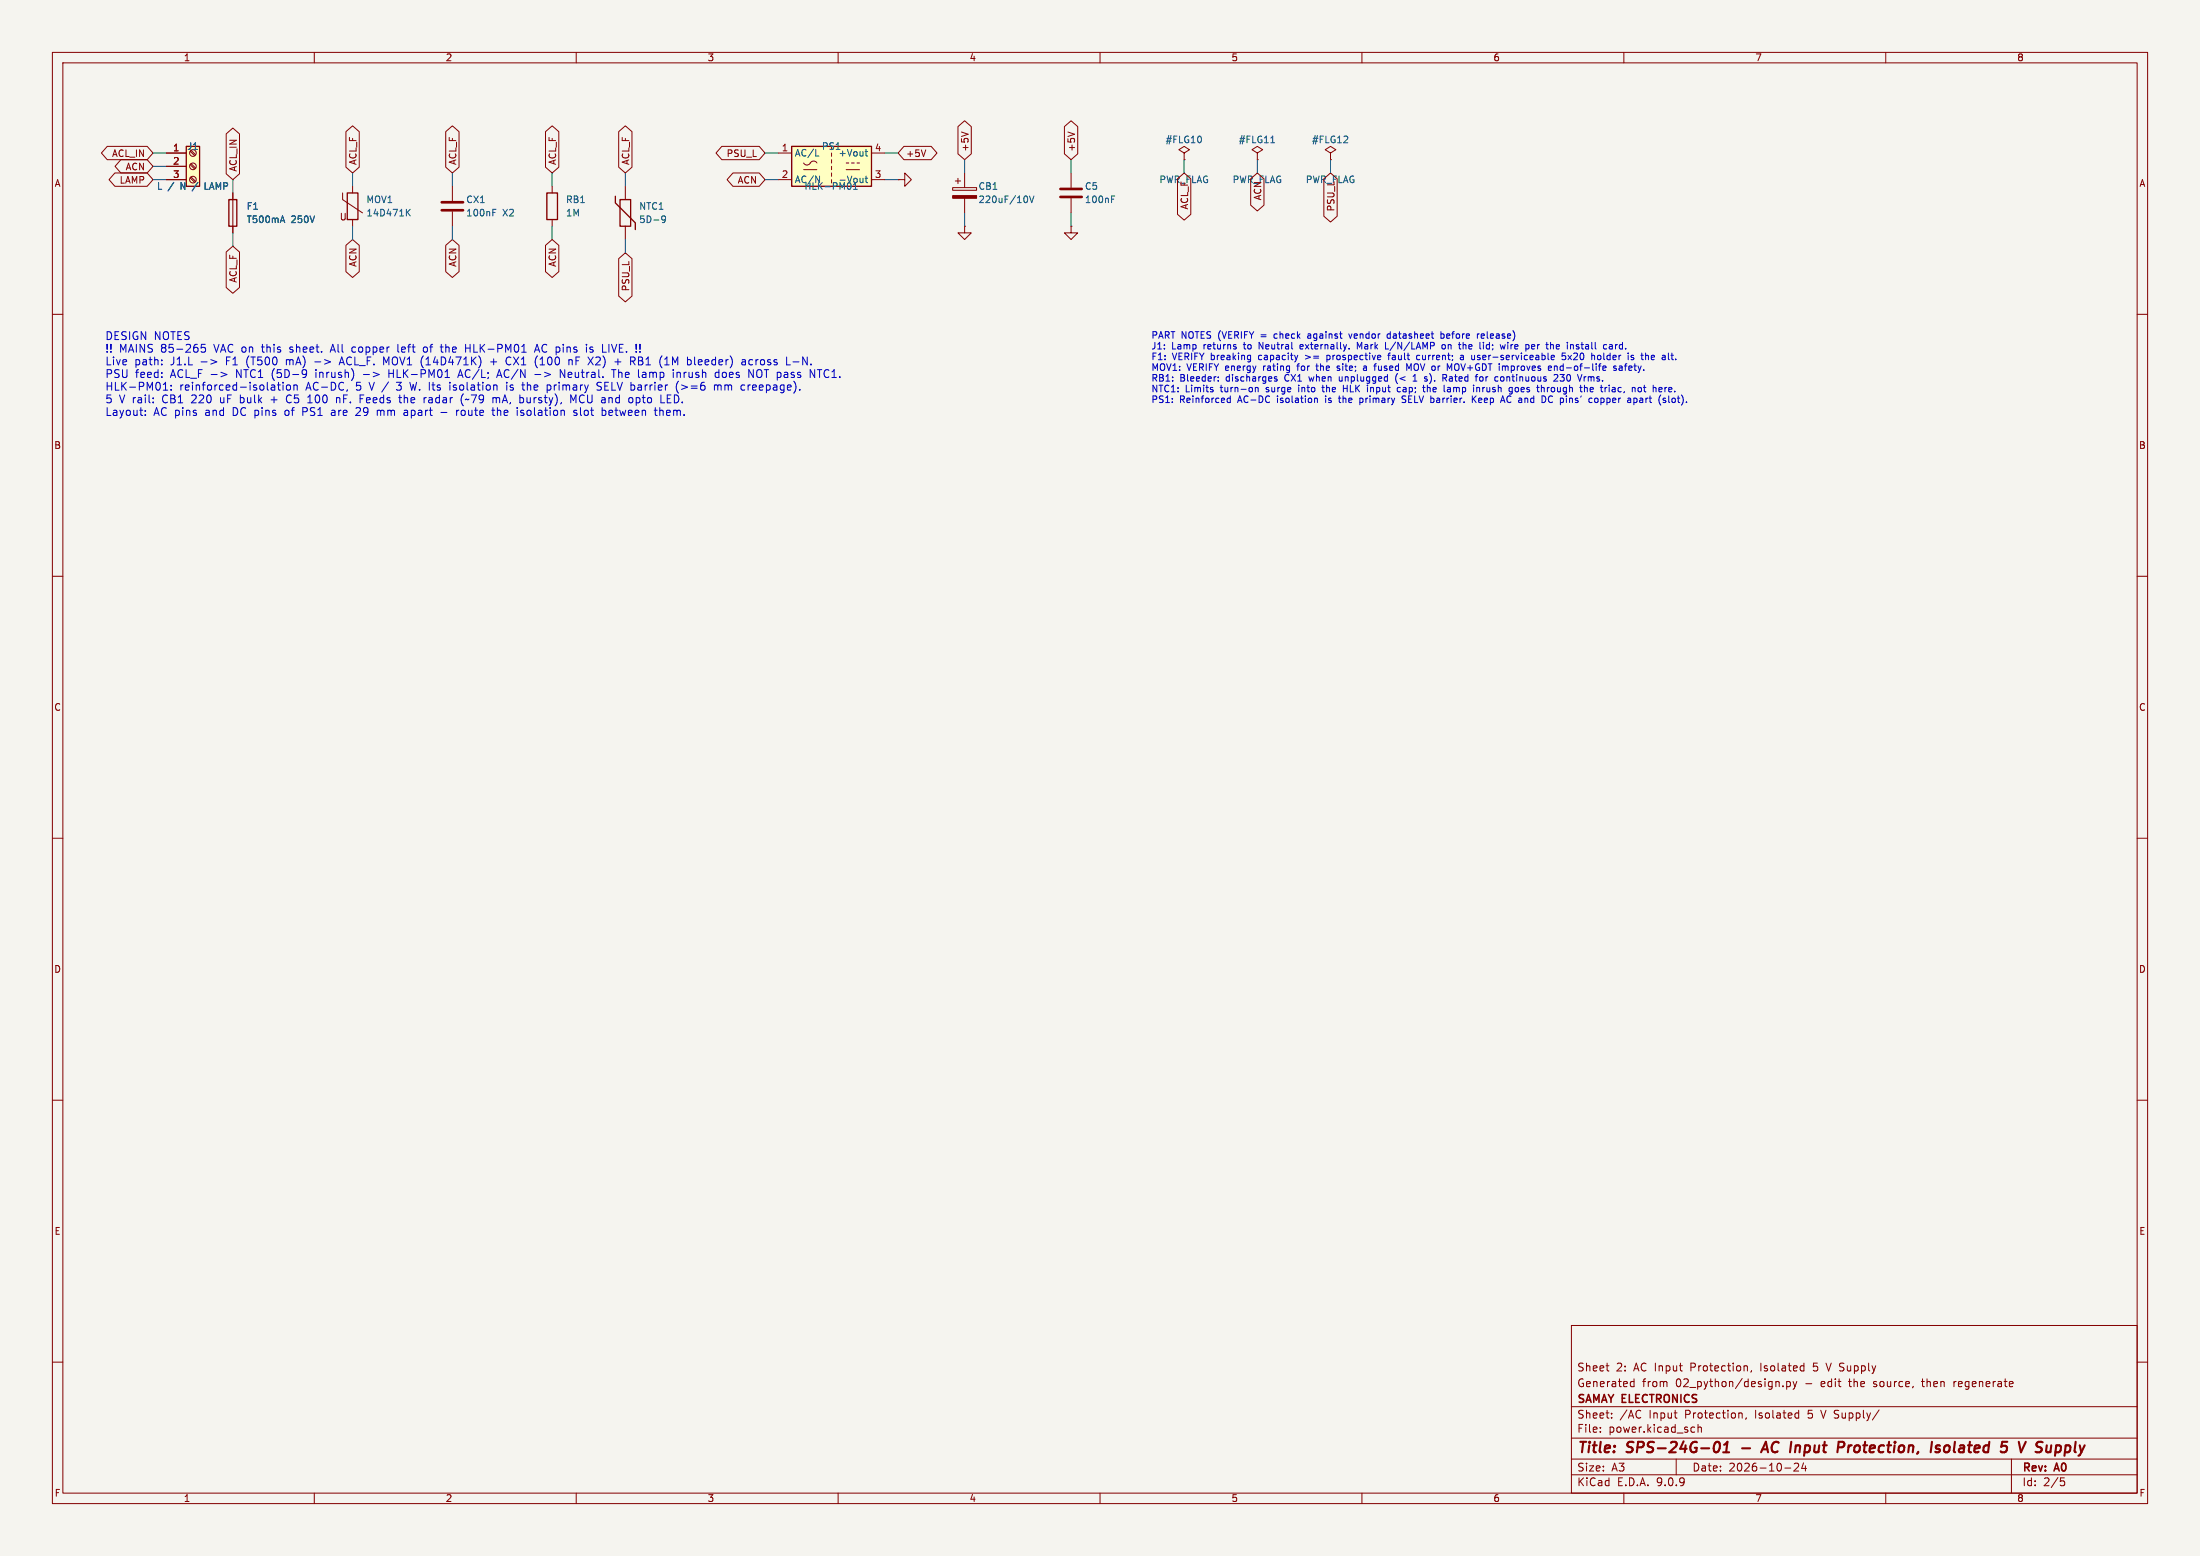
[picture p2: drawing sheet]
<svg xmlns="http://www.w3.org/2000/svg" width="420mm" height="297mm" viewBox="0 0 420 297" stroke-linecap="round" stroke-linejoin="round" font-family="sans-serif">
<path d="M0 0h420v297h-420z" fill="#f5f4ef" stroke="#f5f4ef" stroke-width=".19"/>
<g fill="none" stroke="#840000" stroke-width=".19">
<path d="M10 10h400v277h-400zM12 12h396v273h-396zM60 10v2M110 10v2M160 10v2M210 10v2M260 10v2M310 10v2M360 10v2M44.4 36.8v7.7M65.4 36.8v1.3l3.8 2.5M67.3 35.6v1.2"/>
<path d="M86.4 35.6v2.8M105.4 35.6v1.2M119.4 35.6v2.5M254 29.2l1-.6-1-.7-1 .7 1 .6v1.3M254 30.5h.1M67.3 41.9v1.3M86.4 40.4v2.8M105.4 41.9v1.3M119.4 43.2v2.5M10 60h2M408 60h2M10 110h2"/>
<path d="M408 110h2M10 160h2M408 160h2M10 210h2M408 210h2M300 253h108v32h-108zM10 260h2M300 278.5h108M300 274.5h108M300 268.5h108M305.5 273.2v.2M305.5 272.5v.1"/>
<path d="M306.6 260.7h.6M307 261.7h.2M307.7 270.5v.2M307.7 269.8v.1M311.4 264.6h.5M311.4 263.8h.5M311.9 263.2v1.5M320 278.5v3M323.1 272.4l.4 .1M323.5 273.3l-.4 .1M324.2 272.5l.2-.1 .3 .1 .1 .9M324.2 271.9v1.5"/>
<path d="M332.2 269.7h.2l.2 .2v.8M333.4 270.6l-.2 .3M333.4 260.7l.2 .2v.8M334.4 261.6l-.2 .3M340.4 264.5v.2M341.1 263.8l.4-.1 .3 .3-.1 .6h-.6M341.1 263.7v1.5M342.3 263.7l.4 1M342.7 264.7l-.4 .5M343 263.7l-.3 1M343.2 269.7l.2 .1M343.3 279.4v.5l-.9 .9h1"/>
<path d="M343.4 269.2v1.5M343.4 270.6l-.2 .1M344.3 279.2l-.4 1.1h1M344.7 279.8v1M347.6 269.2l.5 1.5M348.6 260.2l.5 1.5M358.7 269.1l-1.3 1.9M366.8 263.7h.6M373 263.7v1M373.3 263.7l-.3 .3M384 278.5v6.5M408 260h2"/>
<path d="M60 285v2M110 285v2M160 285v2M210 285v2M260 285v2M300 281.5h108M310 285v2M340.7 280.2h1.2M360 285v2M393.4 282.1h.7M393.5 282.7h.4l.3 .2-.2 .6-.5 .1"/>
</g>
<g fill="none" stroke="#840000" stroke-width=".4">
<path d="M327.2 276a.77 .77 0 0 1 .8-.8 1.25 1.25 0 0 1-.3 2l-.4-.2M329 277.2h1.1M329.1 275.8l.7-.6-.3 2M332.6 276.4h1.5M336.2 277.2l.9-2 .4 2M336.5 276.6h.9M352.9 275.9l-.1 1.3M353.3 275.9l-.4 .4M370.3 276a.49 .49 0 0 0-.8 .3l.3 .2 .5 .1v.3l-.3 .3-.6-.1M371.9 275.9a.62 .62 0 0 0-.7 .4v.7a.52 .52 0 0 0 .7 .1M385.4 275.2l.4 2 .9-2M389.2 275.2l.8 .1"/>
<path d="M389.5 276.3h.1a.51 .51 0 0 1 .2 .6 .51 .51 0 0 1-.5 .3"/>
</g>
<path d="M78.3 39.9l-.7 .8M94.1 39.9h.6M256.5 27.2h.8M257.2 26.1v.4M53.9 41.2l.5 1.3M77.8 40.5l.5 .7M94.1 40.6h.4M127.1 41.8l-.3 .2-.4-.1-.1-.1v-.3l.3-.3h.2l.3 .3a.84 .84 0 0 1-.4 1h-.3" fill="none" stroke="#006464" stroke-width=".19"/>
<path d="M43.7 38.1h1.5v5.1h-1.5zM66.3 36.8h2v5.1h-2zM104.4 36.8h2v5.1h-2zM117.5 37.5v1.2l3.8 3.8v1.3M118.4 38.1h2v5.1h-2z" fill="none" stroke="#840000" stroke-width=".25"/>
<path d="M84.3 38.6h4.1M84.3 40.1h4.1" fill="none" stroke="#840000" stroke-width=".51"/>
<path d="M151.1 27.9h15.3v7.7h-15.3z" fill="#ffffc2"/>
<path d="M151.1 27.9h15.3v7.7h-15.3z" fill="none" stroke="#840000" stroke-width=".25"/>
<g fill="none" stroke="#840000" stroke-width=".19">
<path d="M148.6 29.2h2.5M148.6 34.3h2.5M153.4 31.1a.83 .83 0 0 0 .8 .4 .83 .83 0 0 0 .7-.6 .73 .73 0 0 1 1.1 .2M153.4 32.4h2.6M158.7 29.2v.6M158.7 30.5v.6M158.7 31.8v.6M158.7 33v.7M158.7 34.3v.6M161.5 32.4h2.6M161.5 31.1h.6M162.6 31.1h.5"/>
<path d="M163.6 31.1h.5M166.4 29.2h2.5M166.4 34.3h2.5M171.4 34.3h1.3v-1.3l1.3 1.3-1.3 1.3v-1.3M171.4 34.3h.1M181.9 35.8h4.5v.5h-4.5zM182.4 34.5h1M182.9 34v1.1M184.1 33v2.8M184.1 37.8v2.8M204.5 33v2.8M204.5 37.8v2.8"/>
<path d="M226.1 29.2l1-.6-1-.7-1.1 .7 1.1 .6v1.3M226.1 30.5h.1M240 29.2l1-.6-1-.7-1 .7 1 .6v1.3M240 30.5h.1M184.1 43.2v1.3h1.3l-1.3 1.2-1.2-1.2h1.2M184.1 43.2h.1M204.5 43.2v1.3h1.2l-1.2 1.2-1.3-1.2h1.3M204.5 43.2h.1"/>
</g>
<g fill="none" stroke="#006464" stroke-width=".19">
<path d="M155.7 29.8h.6M155.7 33.6l.8 1.3v-1.3M162.5 35.7l-.2 .3M163 36.1h.7M163.3 34.9v1.2M165.2 28.9h.4M165.2 34h.4M165.3 28.5v1.1l.3 .2M165.3 33.6v1.1l.3 .2M195.9 37.4a.79 .79 0 0 1 0 1.3M196.5 37.4l.5 1.3 .4-1.3M212.2 38h.4"/>
<path d="M212.2 37.4h.6M242.6 27.2h.7"/>
</g>
<path d="M181.9 37.3h4.5v.5h-4.5z" fill="#840000" stroke="#840000" stroke-width=".19"/>
<path d="M202.4 36.1h4.1M202.4 37.6h4.1" fill="none" stroke="#840000" stroke-width=".51"/>
<path d="M35.6 27.9h2.5v7.7h-2.5z" fill="#ffffc2"/>
<path d="M35.6 27.9h2.5v7.7h-2.5z" fill="none" stroke="#840000" stroke-width=".25"/>
<g fill="none" stroke="#840000" stroke-width=".19">
<path d="M20.5 27.9h7.6l1.1 1.3-1.1 1.3h-7.6l-1.1-1.3zM21.9 33h6.2l1.1 1.3-1.1 1.3h-6.2l-1.1-1.3zM23.1 30.5h5l1.1 1.3-1.1 1.2h-5l-1.1-1.2zM31.7 29.2h3.9M31.7 31.8h3.9M31.7 34.3h3.9M36.3 28.9l.9 .8M36.3 31.4l.9 .9M36.3 34l.9 .8M36.5 28.7l.8 .8M36.5 31.2l.8 .9M36.5 33.8l.8 .8"/>
<path d="M43.2 25.6l1.2-1.2 1.3 1.2v7.6l-1.3 1.1-1.2-1.1zM44.4 36.8v1.3M66 25.1l1.3-1.1 1.3 1.1v6.8l-1.3 1.1-1.3-1.1zM85.1 25.1l1.3-1.1 1.2 1.1v6.8l-1.2 1.1-1.3-1.1zM104.1 25.1l1.3-1.1 1.3 1.1v6.8l-1.3 1.1-1.3-1.1zM118.1 25.1l1.3-1.1 1.3 1.1v6.8l-1.3 1.1-1.3-1.1zM137.8 27.9h7.1l1.1 1.3-1.1 1.3h-7.1l-1.1-1.3zM139.9 33h5l1.1 1.3-1.1 1.3h-5l-1.1-1.3zM172.6 27.9h5.2l1.1 1.3-1.1 1.3h-5.2l-1.2-1.3zM176.7 28.6l-.4 1.3M182.9 24.2l1.2-1.1 1.3 1.1v5.2l-1.3 1.1-1.2-1.1zM183.6 25.2l1.2 .4"/>
<path d="M203.2 24.2l1.3-1.1 1.2 1.1v5.2l-1.2 1.1-1.3-1.1zM203.9 25.2l1.2 .4M224.8 34.1l1.3-1.1 1.2 1.1v6.8l-1.2 1.1-1.3-1.1zM238.8 34.1l1.2-1.1 1.3 1.1v5.1l-1.3 1.1-1.2-1.1zM252.7 34.1l1.3-1.1 1.3 1.1v7.2l-1.3 1.1-1.3-1.1zM43.2 48.1l1.2-1.1 1.3 1.1v6.8l-1.3 1.1-1.2-1.1zM44.4 43.2v1.3M66 46.8l1.3-1.1 1.3 1.1v5.1l-1.3 1.1-1.3-1.1zM85.1 46.8l1.3-1.1 1.2 1.1v5.1l-1.2 1.1-1.3-1.1zM104.1 46.8l1.3-1.1 1.3 1.1v5.1l-1.3 1.1-1.3-1.1zM118.1 49.4l1.3-1.1 1.3 1.1v7.1l-1.3 1.1-1.3-1.1z"/>
<circle cx="36.8" cy="29.2" r=".63"/>
<circle cx="36.8" cy="31.7" r=".63"/>
<circle cx="36.8" cy="34.3" r=".63"/>
</g>
<g fill="none" stroke="#009600" stroke-width=".19">
<path d="M29.2 34.3h2.5M29.2 31.8h2.5M29.2 29.2h2.5M44.4 34.3v2.5M67.3 33v2.6M86.4 33v2.6M105.4 33v2.6M119.4 33v2.6M146 34.3h2.6M146 29.2h2.6M168.9 34.3h2.5M168.9 29.2h2.5"/>
<path d="M184.1 30.5v2.5M204.5 30.5v2.5M226.1 30.5v2.5M240 30.5v2.5M254 30.5v2.5M44.4 44.5v2.5M67.3 43.2v2.5M86.4 43.2v2.5M105.4 43.2v2.5M119.4 45.7v2.6M184.1 40.6v2.6M204.5 40.6v2.6"/>
</g>
<g fill="none" stroke="#0000c2" stroke-width=".19">
<path d="M27.7 78.4v.1M27.7 79.2v.1M29.2 76.7v.2M29.2 76v.1M30.9 69.5v.1M30.9 68.7v.2M31.2 74.5h.8M31.3 73.3l.3-.3v1.5M32.7 73.5v.2M32.7 74.3v.2M39.2 65.7h-.7l-.1 .7 .2-.1 .5 .1 .1 .2v.5l-.2 .1-.6-.1M40.2 68.6l1.2 .5-1.2 .4"/>
<path d="M42.2 71.1l1.1 .4-1.1 .4M53.2 73v1.3l.3 .2M54 73.5v1M54.8 73.5l-.1 .7 .3 .3 .3-.1 .2-.2-.2-.7M55 75.5l-.3 .5v.5l.3 .3M56.1 73.5v1M56.2 73.5l-.1 .1M56.7 73.5v1M57.8 77.8v1.5M57.8 78.6h.6M58.5 71.2l-.3 .3h-.2M58.5 70.8a1 1 0 0 1-.4 1.3"/>
<path d="M58.7 76.9h.9M59.2 75.4v1.5M60.1 69.1h1.1M63.2 66.8h.7M63.5 65.7l-.5 1.5M63.7 78.3l-.4 .1M63.8 78.7h-.3a.29 .29 0 0 0-.3 .3 .29 .29 0 0 0 .3 .3h.3M64.2 75.9v1M64.5 75.9l-.3 .1M64.7 75.9l.1 .1M64.9 69.2h.7M65.2 68.1l-.5 1.5"/>
<path d="M66.3 74.4l-.1 .3M67.5 66.2l-.3 .3v.4l.3 .3M68.7 78.4l-.8 .9h.9M68.7 76.1h.5M69.4 71.5h1.1M72 78.3v1M72.6 78.4l-.4-.1-.2 .1M74.2 70.6v1.5M74.2 71.3h.9M76 65.7v1.3l.2 .2M76.1 75.9h.6M76.4 76.8l.3 .1"/>
<path d="M77.2 78.4l.4-.1 .2 .2M77.2 79.2h.6M77.8 78.7l-.6 .1M78.2 73l.4 1.5M81.2 75.9h.2M81.5 66.3l-.4-.1-.3 .3 .2 .7h.5M82 75.9l-.1 .1M82 76.3a.29 .29 0 0 0-.2 .3 .29 .29 0 0 0 .2 .3M84 66.2h.6M84.2 78.7h1.1M84.3 67.2h.3M85 72.1h.8"/>
<path d="M85.9 73v.1M85.9 73.5v1M87.2 78.3v1M87.5 71.6h.7M87.6 78.3l-.3 .1-.1 .2M87.9 70.6l-.5 1.5M88.1 76.8l.4 .7M88.2 75.6l-.1 .2M88.3 78.3l-.3 .3v.4l.3 .3M88.8 76.3l.2-.1 .3 .1M88.9 66.4h.8M89.7 65.7v1.5"/>
<path d="M93.7 69.1h1.1M94.1 79.1l.4 .2M94.2 68.5v1.1M94.5 75.9l.2 .2M94.7 76.1l.3-.2 .3 .1 .1 .9M94.7 76.1v.8M94.8 72.1l.5-1.5 .5 1.5M95 77.8v1.5M95 71.6h.7M95.2 78.3l-.2 .1M96.7 73.5v1M96.7 69.4l.4 .2 .4-.1"/>
<path d="M99.4 78.6l.6 .4-.2 .3-.4-.1M99.6 73.5h.6M99.6 78.3l-.2 .2M99.8 78.3l.2 .1M99.9 74.4l.3 .1M100.6 75.9v.8l.2 .2M102 67.2l.5-1.5 .5 1.5M102.1 71.5h1.1M102.2 66.8h.7M102.4 69.9l.2 .3M102.6 67.9l-.2 .3M103.1 69.6h.9"/>
<path d="M103.2 68.5l-.1 .1M104.6 73.5h.4l.2 .3-.1 .5-.5 .2M107 72.1v-1.5l.8 1.5M108.6 68.6v1M108.7 68.7l-.1 .1M109 76.9v-1.5l.5 1.1 .5-1.1v1.5M109.2 68.7v.9M110.1 78.4l-.4-.1-.2 .2 .1 .2 .5 .2v.3h-.6M110.8 77.8v1.3l.2 .2M113.2 66.3l-.4-.1-.2 .2 .1 .3 .5 .1v.4h-.6M114 73.1v.4l.7 .3 .1 .4-.3 .3-.5-.1M115.5 78.4l.2 .2-.2 .6"/>
<path d="M116.2 65.7v1.5M116.7 78.3h-.2l-.3 .2 .1 .7 .4 .1M117 78.7l-.8 .1M117.2 70.6v1.5M117.4 69.1h1.1M120.4 68.1v1.5M121.5 76.8h.5M121.5 76h.5M121.5 75.9v1.5M121.9 68.1v1.5h.6M121.9 68.9h.5M122.7 72l.5 .1"/>
<path d="M123.1 71.1h-.4M123.2 71.5l-.5 .1M126 77.8v1.5M126 78.4h.1M126.5 78.4l.1 .9M126.9 69.6h.8M126.9 68.6l.4-.5v1.5M127.4 75.4v1.5h.7M127.4 76.1h.5M129.2 71.1v1M129.3 71.1l-.1 .1M129.5 72.8a1.72 1.72 0 0 0 0 2.2"/>
<path d="M129.8 71.1l.1 .2M130.1 73.5l1.1 .4-1.1 .4M132.6 68.1v1.3l.2 .2M136.4 73.6l.4-.1 .2 .2M136.4 73.5v1M136.7 72h.5M137 73.7l.2-.2h.4l.1 1M137 73.7v.8M137.2 70.6v1.5M138 71.1l-.1 .2 .1 .7M141.8 68.6h.3l.2 .3v.7M142.3 69l-.5 .1"/>
<path d="M142.3 69.6h-.5M142.8 73.5v1M143.1 73.5l-.3 .3M143.7 68.7l-.5-.1-.2 .3 .1 .7h.6M144.5 70.8a1.16 1.16 0 0 0 .2 1.2M150.2 68.1v1.5M151.4 69.1h1.1M156.5 70.6v1.5M231.4 74.4l.2 .2-.2 .2M231.4 73.9l.1 .1M232.6 72.6v.2M234.9 75.6v1.2"/>
<path d="M234.9 76.1l-.4-.1-.2 .2 .1 .6h.5M235.8 66.2l.2 .2-.2 .2M238.4 67.8l.3 .1M238.7 67.8v1l-.2 .3M238.7 68.6l-.3 .1M239.6 73.9v.9M240.2 74.1v.7M243.3 72.1v.2l.5 .2-.2 .3-.3-.1M247.7 67.8l-.3 .9M248.4 65.8l-.2 .2v.4l.2 .2M248.8 66.1l-.6 .1M249.8 63.7l-.1 .1"/>
<path d="M249.8 64.1l-.2 .2 .2 .3M251 76.1h.4l.1 .7M251.2 69.9h.5M251.4 69.4v1.2M252.3 73.9h.5M252.5 73.5l.1 1.2M253.3 67.8v1.3M253.3 68.6l.1 .1M255.2 70.6l.4 .1M255.2 70l.1 .2 .3 .1M255.5 76h.5M255.7 71.9v.7l.2 .2"/>
<path d="M255.7 75.6v1.2M256.5 73.5v1.3M257.5 63.7l.3 .9 .3-.9M257.5 66.5v.1M259.5 66.3l-.4-1v1.3M259.6 76.8h.4M259.6 76v1.3M260 76l-.4 .1M260.9 70.2h-.5l-.1 .2 .1 .3 .5-.1M263.4 67.8l.2 .3-.6 .1M263.5 68.6l-.1 .1M264.5 65.3v1.3h.6"/>
<path d="M264.9 67.8h.5M265.1 67.6v1.1M265.4 63.8l-.4-.1-.2 .3 .1 .5h.5M266.6 71.7a1.48 1.48 0 0 0 .2 1.5M266.8 74.1v.6l.2 .1 .3-.1M267.6 76.8h.7M267.9 76.2l.4 .1M268.6 70.7v-1.3l.4 .9 .4-.9v1.3M269.8 72.8h.7M270 71.7l-.2 .1M270.1 71.5v1.3M271 67.9l-.3-.1-.3 .3 .1 .5h.5"/>
<path d="M271.6 73.9h.5M271.8 73.5v1.1M271.8 74.7l.3 .1M272.4 72l-.3-.1-.2 .2 .1 .2 .4 .1v.3h-.5M272.5 73.5v1.3M272.7 73.9l-.2 .2M275.1 63.8l.3-.1 .3 .3-.1 .5h-.5M275.1 63.3v1.3M275.3 65.9l.2-.1 .4 .1v.5l-.1 .2h-.3l-.2-.1zM275.8 72.1l.4 .7M276.2 71.7l-.1 .4h-.7M276.4 74h.4"/>
<path d="M276.9 74.3h-.4l-.2 .2 .2 .3 .4-.1M278.6 65.3v1.1M278.8 67.9h.5l.1 .8M279.3 65.3v1.3M279.4 68.1l-.4 .1-.2 .2 .2 .3 .4-.1M279.5 65.8l-.2 .1M281.1 75.6v1.2M281.3 76.1l.5 .7M281.8 75.6l-.7 .7M281.9 74.1l.2-.2 .3 .1 .1 .8M281.9 73.9v.9M282 63.7v.9"/>
<path d="M282.4 63.7l-.4 .3M282.9 71.9l-.3 .1-.1 .1v.5l.4 .2M283.2 65.8v.8M283.2 63.7l-.4 .2v.6l.4 .1M283.4 64l-.6 .1M286.6 76.5h.6M286.9 71.9l-.3 .1-.1 .1v.5l.4 .2M286.9 75.6l.4 1.2M287.4 65.8l-.3 .8-.2-.6M287.4 69.9h.4M287.7 75.9v.6M288.3 73.9l.4 .1"/>
<path d="M288.7 74.7l-.4 .1M288.7 73.9v1.1l-.3 .2M289.7 73.9l-.3 .1-.2 .2 .1 .5 .4 .1M292.9 65.8h-.3l-.2 .2v.6h.5M293 66.1l-.6 .1M293.5 73.5v1.1M294.3 73.5v1.3M294.4 73.9l.4 .2v.7M295.3 65.3v1.1M295.6 76.1l.1 .6 .3 .1M295.8 69.9h.3l.1 .3-.6 .1M296 65.3v1.3"/>
<path d="M296.1 70.6l-.3 .1M296.1 68l.1 .6h.5M296.3 67.8l.4 .1v.2l-.6 .1M296.5 65.8l.1 .8M296.7 71.6l.2-.1 .4 .1M296.7 69.9v.8M296.7 70l.2-.1h.3l.1 .8M297.4 71.7l-.1 .3-.7 .8h.8M297.8 72.6l.6 .2M298.2 67.4v.6l.2-.1h.4l.1 .5-.2 .3-.5-.2M298.6 71.5l-.4 .5h.2M300.9 66.6h.4"/>
<path d="M301.3 65.8l-.4 .2 .1 .1 .3 .1M302.4 71.9v.9M302.5 74.1l.2-.2 .3 .1v.8M302.5 73.5v1.3M302.8 71.9l-.4 .2M303.6 74v.7M304.2 74.3l-.6 .1M304.2 67.8l.2 .2v.7M304.5 76.1l.3-.1 .3 .2v.4l-.3 .2h-.3l-.1-.2zM305.2 67.8l-.2 .3v.3l.2 .3M306.2 69.9h.3l.1 .3-.6 .1M306.5 70.6l-.3 .1"/>
<path d="M306.6 65.8h.1M306.7 66.6h-.1M307.3 65.8h.4l.1 .8M307.8 66.1h-.4l-.2 .2 .2 .3h.4M308.5 69.9h-.3l-.2 .1 .1 .2 .4 .1v.3h-.5M309.1 69.9h.5l.1 .8M309.7 70.2h-.4l-.2 .2 .2 .3 .4-.1M311.9 67.9l-.3-.1-.2 .2v.2l.5 .1v.3h-.5M311.9 76v1.3M312.4 76.1l.1 .1v.5l-.2 .1h-.4M312.8 74.1l.1-.2 .4 .2 .1 .5-.2 .1-.3 .1-.1-.1zM313.7 73.9h.5"/>
<path d="M313.9 73.5l.1 1.2M314.6 67.9l.1 .8M317.8 73.9v.9M318.2 73.9l-.4 .3M318.6 75.6v1.1l.1 .1M318.6 68.6l.1 .1M319 67.8h.5M319.2 67.4v1.1l.2 .2"/>
</g>
<path d="M53.9 41.2l.5 1.3" fill="none" stroke="#006464" stroke-width=".19"/>
<g font-size="2.8" fill="#840000">
<text x="301" y="277.9">Title:</text>
<text x="310.6" y="277.9">SPS-24G-01</text>
<text x="338.2" y="277.9">AC Input</text>
<text x="354" y="277.9">Protection,</text>
<text x="372.6" y="277.9">Isolated</text>
<text x="386.9" y="277.9">5</text>
<text x="391.1" y="277.9">V Supply</text>
</g>
<g font-size="2.1" fill="#0000c2">
<text x="20" y="65.2">DESIGN NOTES</text>
<text x="20" y="67.6">!!</text>
<text x="20" y="70">Live</text>
<text x="22.7" y="67.6">MAINS 85-265</text>
<text x="25.7" y="70">path:</text>
<text x="32.6" y="70">J1.L</text>
<text x="38.4" y="70">-&gt;</text>
<text x="41" y="67.6">VAC on</text>
<text x="43.4" y="70">F1</text>
<text x="47.4" y="70">(T500</text>
<text x="50.4" y="67.6">this</text>
<text x="55.2" y="70">mA)</text>
<text x="55.9" y="67.6">sheet.</text>
<text x="60.7" y="70">-&gt;</text>
<text x="63.9" y="67.6">All</text>
<text x="65.8" y="70">ACL_F. MOV1 (14D471K)</text>
<text x="68" y="67.6">copper</text>
<text x="76.9" y="67.6">left</text>
<text x="82" y="67.6">of</text>
<text x="85.5" y="67.6">the</text>
<text x="90.3" y="67.6">HLK-PM01</text>
<text x="94.9" y="70">+</text>
<text x="98.1" y="70">CX1</text>
<text x="103.8" y="70">(100</text>
<text x="103.8" y="67.6">AC pins</text>
<text x="110.3" y="70">nF</text>
<text x="113.9" y="67.6">is</text>
<text x="114.3" y="70">X2)</text>
<text x="117.1" y="67.6">LIVE.</text>
<text x="119.4" y="70">+</text>
<text x="122.6" y="70">RB1</text>
<text x="128.3" y="70">(1M</text>
<text x="133.8" y="70">bleeder)</text>
<text x="144.4" y="70">across</text>
<text x="153" y="70">L-N.</text>
<text x="20" y="72.5">PSU</text>
<text x="20" y="74.9">HLK-PM01:</text>
<text x="20" y="77.3">5</text>
<text x="22.7" y="77.3">V rail:</text>
<text x="25.8" y="72.5">feed:</text>
<text x="31.1" y="77.3">CB1</text>
<text x="32.6" y="72.5">ACL_F -&gt;</text>
<text x="34.2" y="74.9">reinforced-isolation</text>
<text x="36.8" y="77.3">220</text>
<text x="42.4" y="77.3">uF</text>
<text x="45.3" y="72.5">NTC1</text>
<text x="46.4" y="77.3">bulk</text>
<text x="52.3" y="72.5">(5D-9</text>
<text x="52.4" y="77.3">+</text>
<text x="55.5" y="77.3">C5</text>
<text x="58.5" y="74.9">AC-DC,</text>
<text x="59.8" y="77.3">100</text>
<text x="60.8" y="72.5">inrush)</text>
<text x="65.4" y="77.3">nF.</text>
<text x="68.1" y="74.9">5</text>
<text x="70" y="77.3">Feeds</text>
<text x="70" y="72.5">-&gt;</text>
<text x="70.8" y="74.9">V /</text>
<text x="75" y="72.5">HLK-PM01</text>
<text x="76.3" y="74.9">3</text>
<text x="77.7" y="77.3">the</text>
<text x="79" y="74.9">W. Its</text>
<text x="82.5" y="77.3">radar</text>
<text x="86.8" y="74.9">isolation</text>
<text x="88.6" y="72.5">AC/L;</text>
<text x="89.8" y="77.3">(~79</text>
<text x="96" y="77.3">mA,</text>
<text x="96.1" y="72.5">AC/N</text>
<text x="97.9" y="74.9">is</text>
<text x="101.1" y="74.9">the</text>
<text x="101.3" y="77.3">bursty),</text>
<text x="103.4" y="72.5">-&gt;</text>
<text x="105.9" y="74.9">primary</text>
<text x="108.4" y="72.5">Neutral.</text>
<text x="111.2" y="77.3">MCU and</text>
<text x="115.6" y="74.9">SELV barrier</text>
<text x="118.5" y="72.5">The</text>
<text x="122.6" y="77.3">opto</text>
<text x="123.6" y="72.5">lamp</text>
<text x="128.9" y="77.3">LED.</text>
<text x="130.4" y="72.5">inrush</text>
<text x="131" y="74.9">(&gt;=6</text>
<text x="138.4" y="74.9">mm</text>
<text x="138.7" y="72.5">does</text>
<text x="143.7" y="74.9">creepage).</text>
<text x="145.2" y="72.5">NOT pass</text>
<text x="157.2" y="72.5">NTC1.</text>
<text x="20" y="79.7">Layout:</text>
<text x="29.3" y="79.7">AC pins</text>
<text x="39.3" y="79.7">and</text>
<text x="44.7" y="79.7">DC pins</text>
<text x="54.9" y="79.7">of</text>
<text x="58.5" y="79.7">PS1</text>
<text x="64.1" y="79.7">are</text>
<text x="69" y="79.7">29</text>
<text x="73.1" y="79.7">mm</text>
<text x="78.4" y="79.7">apart</text>
<text x="88.8" y="79.7">route</text>
<text x="95.8" y="79.7">the</text>
<text x="100.6" y="79.7">isolation</text>
<text x="111.7" y="79.7">slot</text>
<text x="117.2" y="79.7">between</text>
<text x="127.5" y="79.7">them.</text>
</g>
<g font-size="2.1" fill="#840000">
<text x="301" y="262">Sheet</text>
<text x="308.5" y="262">2:</text>
<text x="311.9" y="262">AC Input</text>
<text x="323" y="262">Protection,</text>
<text x="336.5" y="262">Isolated</text>
<text x="346.7" y="262">5</text>
<text x="349.4" y="262">V Supply</text>
<text x="301" y="268.2">SAMAY ELECTRONICS</text>
<text x="301" y="265">Generated</text>
<text x="313.5" y="265">from</text>
<text x="319.9" y="265">02_python/design.py</text>
<text x="344.7" y="265">-</text>
<text x="347.9" y="265">edit</text>
<text x="353.4" y="265">the</text>
<text x="358.2" y="265">source,</text>
<text x="367.7" y="265">then</text>
<text x="373.8" y="265">regenerate</text>
<text x="301" y="273.7">File:</text>
<text x="301" y="271">Sheet:</text>
<text x="307.1" y="273.7">power.kicad_sch</text>
<text x="309.2" y="271">/AC</text>
<text x="314.9" y="271">Input</text>
<text x="321.8" y="271">Protection,</text>
<text x="335.3" y="271">Isolated</text>
<text x="345.6" y="271">5</text>
<text x="348.3" y="271">V Supply/</text>
<text x="301" y="281.1">Size:</text>
<text x="307.6" y="281.1">A3</text>
<text x="323" y="281.1">Date:</text>
<text x="330" y="281.1">2026-10-24</text>
<text x="386" y="281.3">Rev:</text>
<text x="392.4" y="281.3">A0</text>
<text x="301" y="283.9">KiCad</text>
<text x="308.7" y="283.9">E.D.A.</text>
<text x="316.3" y="283.9">9.0.9</text>
<text x="386" y="283.9">Id:</text>
<text x="390.1" y="283.9">2/5</text>
</g>
<g font-size="1.8" fill="#840000">
<text x="35" y="11.9">1</text>
<text x="85" y="11.9">2</text>
<text x="135" y="11.9">3</text>
<text x="185" y="11.9">4</text>
<text x="235" y="11.9">5</text>
<text x="285" y="11.9">6</text>
<text x="335" y="11.9">7</text>
<text x="385" y="11.9">8</text>
<text x="185.1" y="29.1" transform="rotate(-90 185.1 29.1)">+5V</text>
<text x="205.4" y="29.1" transform="rotate(-90 205.4 29.1)">+5V</text>
<text x="10.3" y="35.9">A</text>
<text x="21.3" y="30.2">ACL_IN</text>
<text x="22.7" y="35.2">LAMP</text>
<text x="23.9" y="32.7">ACN</text>
<text x="45.4" y="32.9" transform="rotate(-90 45.4 32.9)">ACL_IN</text>
<text x="68.3" y="31.6" transform="rotate(-90 68.3 31.6)">ACL_F</text>
<text x="87.3" y="31.6" transform="rotate(-90 87.3 31.6)">ACL_F</text>
<text x="106.4" y="31.6" transform="rotate(-90 106.4 31.6)">ACL_F</text>
<text x="120.3" y="31.6" transform="rotate(-90 120.3 31.6)">ACL_F</text>
<text x="138.6" y="30.2">PSU_L</text>
<text x="140.7" y="35.2">ACN</text>
<text x="172.9" y="30.2">+5V</text>
<text x="408.3" y="35.9">A</text>
<text x="227" y="40.1" transform="rotate(-90 227 40.1)">ACL_F</text>
<text x="241" y="38.3" transform="rotate(-90 241 38.3)">ACN</text>
<text x="255" y="40.5" transform="rotate(-90 255 40.5)">PSU_L</text>
<text x="64.8" y="42.3">U</text>
<text x="68.3" y="51" transform="rotate(-90 68.3 51)">ACN</text>
<text x="87.3" y="51" transform="rotate(-90 87.3 51)">ACN</text>
<text x="106.4" y="51" transform="rotate(-90 106.4 51)">ACN</text>
<text x="45.4" y="54.1" transform="rotate(-90 45.4 54.1)">ACL_F</text>
<text x="120.3" y="55.7" transform="rotate(-90 120.3 55.7)">PSU_L</text>
<text x="10.3" y="85.9">B</text>
<text x="408.2" y="85.9">B</text>
<text x="10.3" y="135.9">C</text>
<text x="408.2" y="135.9">C</text>
<text x="10.3" y="185.9">D</text>
<text x="408.2" y="185.9">D</text>
<text x="10.3" y="235.9">E</text>
<text x="408.3" y="235.9">E</text>
<text x="10.3" y="285.9">F</text>
<text x="35" y="286.9">1</text>
<text x="85" y="286.9">2</text>
<text x="135" y="286.9">3</text>
<text x="185" y="286.9">4</text>
<text x="235" y="286.9">5</text>
<text x="285" y="286.9">6</text>
<text x="335" y="286.9">7</text>
<text x="385" y="286.9">8</text>
<text x="408.3" y="285.9">F</text>
</g>
<g font-size="1.8" fill="#a90000">
<text x="32.9" y="29">1</text>
<text x="149.2" y="29">1</text>
<text x="166.9" y="29">4</text>
<text x="32.9" y="31.5">2</text>
<text x="32.9" y="34">3</text>
<text x="149.2" y="34">2</text>
<text x="166.9" y="34">3</text>
</g>
<g font-size="1.8" fill="#006464">
<text x="35.6" y="28.8">J1</text>
<text x="156.8" y="28.8">PS1</text>
<text x="222.4" y="27.5">#FLG10</text>
<text x="236.4" y="27.5">#FLG11</text>
<text x="250.4" y="27.5">#FLG12</text>
<text x="151.6" y="30.1">AC/L</text>
<text x="151.6" y="35.2">AC/N</text>
<text x="160" y="30.1">+Vout</text>
<text x="160" y="35.2">-Vout</text>
<text x="221.2" y="35.2">PWR_FLAG</text>
<text x="235.2" y="35.2">PWR_FLAG</text>
<text x="249.2" y="35.2">PWR_FLAG</text>
<text x="29.9" y="36.4">L //</text>
<text x="29.9" y="36.4">L</text>
<text x="34.6" y="36.4">N //</text>
<text x="34.6" y="36.4">N</text>
<text x="39.6" y="36.4">LAMP</text>
<text x="47" y="40.2">F1</text>
<text x="69.9" y="41.5">14D471K</text>
<text x="69.9" y="39">MOV1</text>
<text x="88.9" y="41.5">100nF</text>
<text x="88.9" y="39">CX1</text>
<text x="95.9" y="41.5">X2</text>
<text x="108" y="39">RB1</text>
<text x="108" y="41.5">1M</text>
<text x="121.9" y="40.2">NTC1</text>
<text x="153.5" y="36.4">HLK-PM01</text>
<text x="186.7" y="36.4">CB1</text>
<text x="186.7" y="39">220uF/10V</text>
<text x="207" y="36.4">C5</text>
<text x="207" y="39">100nF</text>
<text x="47" y="42.8">T500mA</text>
<text x="55.5" y="42.8">250V</text>
<text x="121.9" y="42.8">5D-9</text>
</g>
<g font-size="1.8" fill="#0000c2">
<text x="219.7" y="65">PART NOTES (VERIFY</text>
<text x="240.9" y="65">=</text>
<text x="243.7" y="65">check</text>
<text x="250.3" y="65">against</text>
<text x="258.4" y="65">vendor</text>
<text x="265.9" y="65">datasheet</text>
<text x="276.3" y="65">before</text>
<text x="283.5" y="65">release)</text>
<text x="219.7" y="67">J1:</text>
<text x="219.7" y="69.1">F1:</text>
<text x="219.7" y="71.1">MOV1:</text>
<text x="223.7" y="67">Lamp</text>
<text x="223.8" y="69.1">VERIFY breaking</text>
<text x="226.6" y="71.1">VERIFY energy</text>
<text x="229.9" y="67">returns</text>
<text x="237.7" y="67">to</text>
<text x="240.5" y="69.1">capacity</text>
<text x="240.8" y="67">Neutral</text>
<text x="241.4" y="71.1">rating</text>
<text x="248.2" y="71.1">for</text>
<text x="248.8" y="67">externally.</text>
<text x="249.6" y="69.1">&gt;=</text>
<text x="252" y="71.1">the</text>
<text x="253.9" y="69.1">prospective</text>
<text x="256.1" y="71.1">site;</text>
<text x="259.9" y="67">Mark</text>
<text x="261.3" y="71.1">a</text>
<text x="263.7" y="71.1">fused</text>
<text x="265.5" y="67">L/N/LAMP</text>
<text x="265.9" y="69.1">fault</text>
<text x="270" y="71.1">MOV or</text>
<text x="271.5" y="69.1">current;</text>
<text x="276.5" y="67">on</text>
<text x="278.1" y="71.1">MOV+GDT</text>
<text x="280" y="67">the</text>
<text x="280.1" y="69.1">a</text>
<text x="282.4" y="69.1">user-serviceable</text>
<text x="284.2" y="67">lid;</text>
<text x="288.2" y="71.1">improves</text>
<text x="288.3" y="67">wire</text>
<text x="293.3" y="67">per</text>
<text x="297.5" y="67">the</text>
<text x="297.9" y="71.1">end-of-life</text>
<text x="299.9" y="69.1">5x20</text>
<text x="301.7" y="67">install</text>
<text x="305.7" y="69.1">holder</text>
<text x="308.8" y="67">card.</text>
<text x="310.5" y="71.1">safety.</text>
<text x="312.9" y="69.1">is</text>
<text x="315.7" y="69.1">the</text>
<text x="319.8" y="69.1">alt.</text>
<text x="219.7" y="73.2">RB1:</text>
<text x="219.7" y="75.2">NTC1:</text>
<text x="219.7" y="77.2">PS1:</text>
<text x="225.2" y="77.2">Reinforced</text>
<text x="225.2" y="73.2">Bleeder:</text>
<text x="226.3" y="75.2">Limits</text>
<text x="233.1" y="75.2">turn-on</text>
<text x="234.1" y="73.2">discharges</text>
<text x="236.4" y="77.2">AC-DC</text>
<text x="242" y="75.2">surge</text>
<text x="244.1" y="77.2">isolation</text>
<text x="245.5" y="73.2">CX1</text>
<text x="248.3" y="75.2">into</text>
<text x="250.4" y="73.2">when</text>
<text x="253.1" y="75.2">the</text>
<text x="253.5" y="77.2">is</text>
<text x="256.3" y="73.2">unplugged</text>
<text x="256.3" y="77.2">the</text>
<text x="257.3" y="75.2">HLK</text>
<text x="260.4" y="77.2">primary</text>
<text x="262.1" y="75.2">input</text>
<text x="267.3" y="73.2">(&lt;</text>
<text x="268" y="75.2">cap;</text>
<text x="268.7" y="77.2">SELV barrier.</text>
<text x="273.2" y="75.2">the</text>
<text x="273.2" y="73.2">s).</text>
<text x="276.9" y="73.2">Rated</text>
<text x="277.3" y="75.2">lamp</text>
<text x="282.5" y="77.2">Keep</text>
<text x="283.1" y="75.2">inrush</text>
<text x="283.4" y="73.2">for</text>
<text x="287.3" y="73.2">continuous</text>
<text x="288.3" y="77.2">AC and</text>
<text x="290.2" y="75.2">goes</text>
<text x="295.8" y="75.2">through</text>
<text x="296.4" y="77.2">DC pins'</text>
<text x="298.8" y="73.2">230</text>
<text x="303.6" y="73.2">Vrms.</text>
<text x="304.2" y="75.2">the</text>
<text x="305.8" y="77.2">copper</text>
<text x="308.3" y="75.2">triac,</text>
<text x="313.4" y="77.2">apart</text>
<text x="314.5" y="75.2">not</text>
<text x="318.7" y="75.2">here.</text>
<text x="319.5" y="77.2">(slot).</text>
</g>
</svg>
